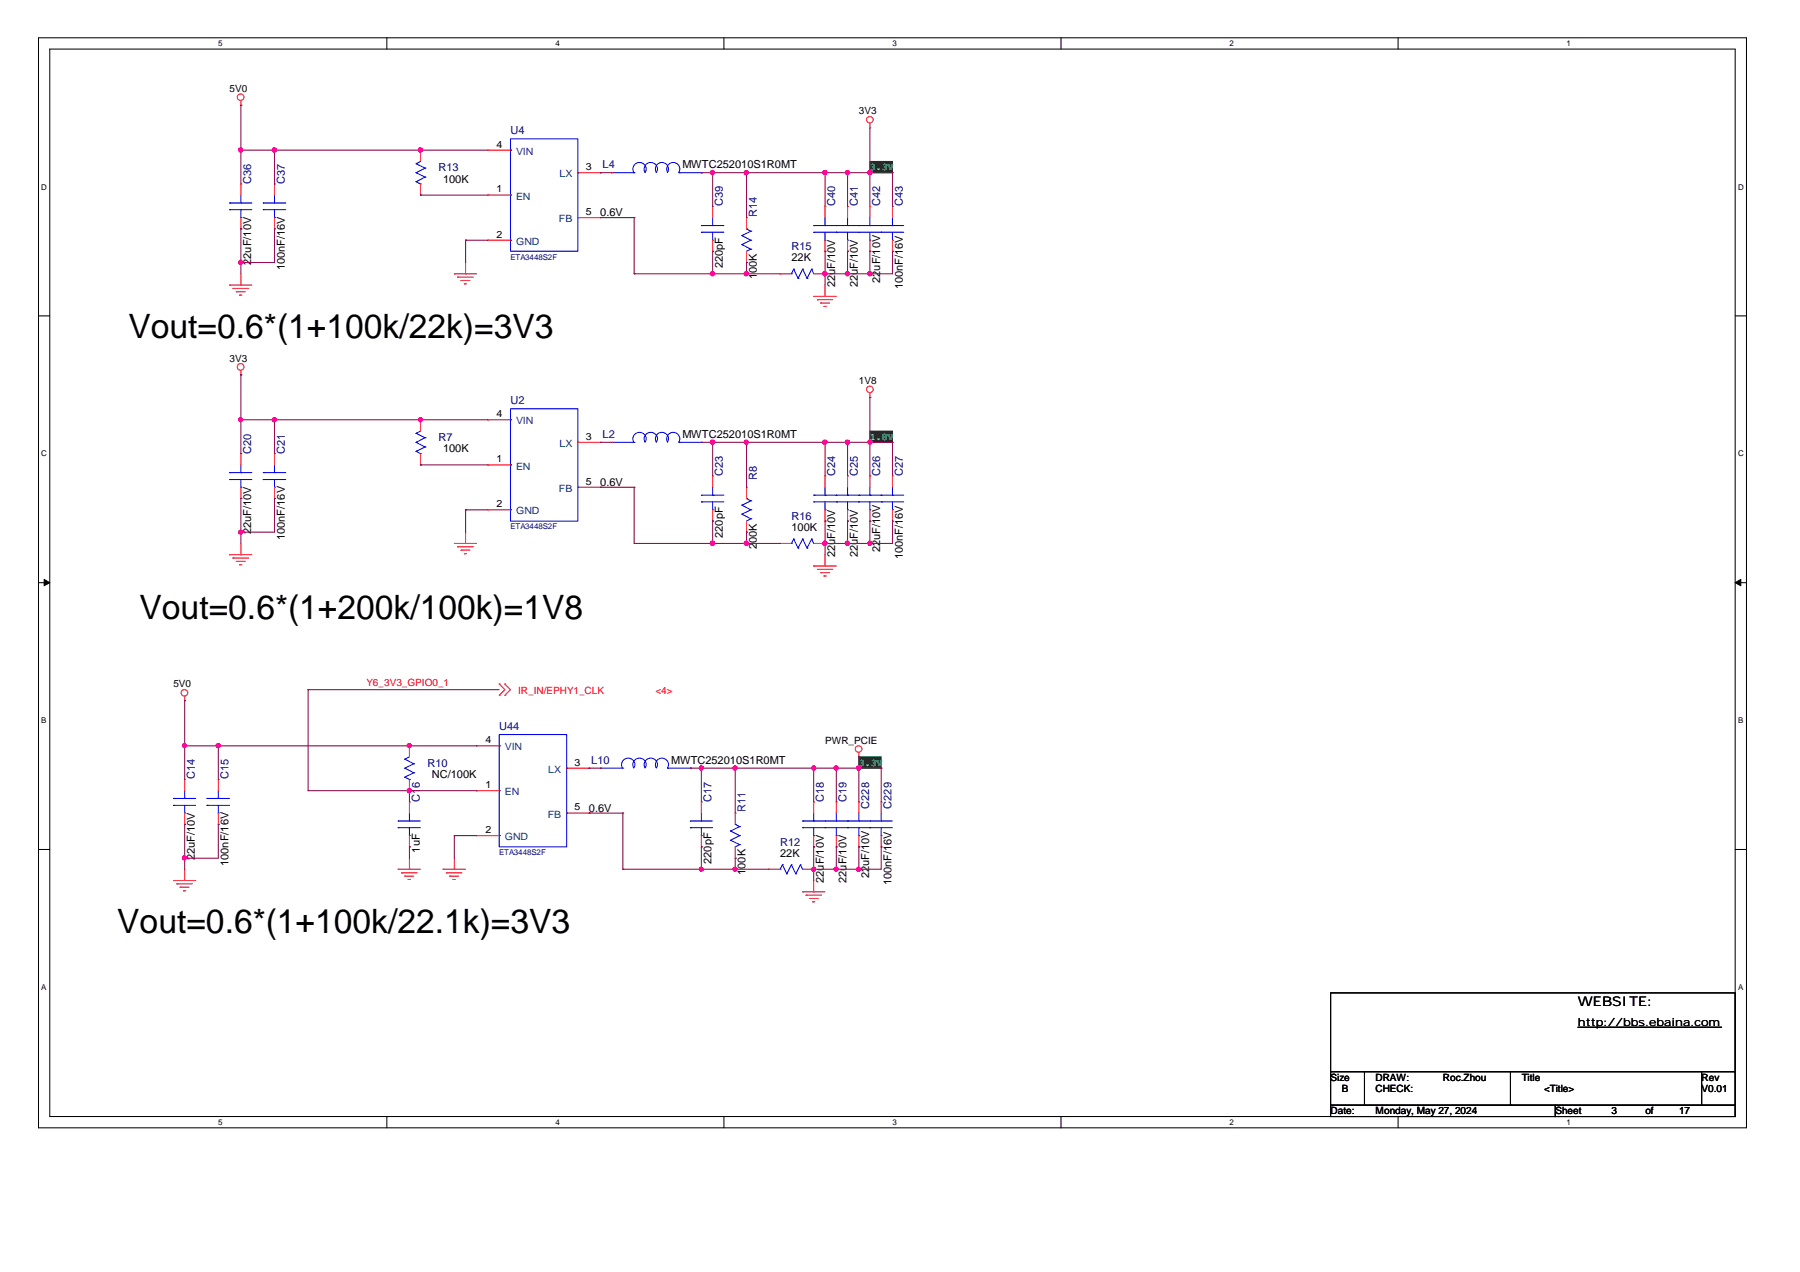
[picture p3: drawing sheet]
<svg xmlns="http://www.w3.org/2000/svg" width="297mm" height="210mm" viewBox="0 0 297 210" stroke-linecap="round" stroke-linejoin="round" font-family="sans-serif">
<path d="M6.3 6.2h281.9v179.9h-281.9zM8.2 8.1h278.1v176.1h-278.1z" fill="none" stroke="#000" stroke-width=".17"/>
<g fill="#fff">
<path d="M36 6.4h.7v1.5h-.7z"/>
<path d="M36 184.5h.7v1.4h-.7z"/>
</g>
<path d="M63.8 6.2v1.9M63.8 184.2v1.9" fill="none" stroke="#000" stroke-width=".17"/>
<g fill="#fff">
<path d="M91.7 6.4h.7v1.5h-.7z"/>
<path d="M91.7 184.5h.7v1.4h-.7z"/>
</g>
<path d="M119.5 6.2v1.9M119.5 184.2v1.9" fill="none" stroke="#000" stroke-width=".17"/>
<g fill="#fff">
<path d="M147.3 6.4h.7v1.5h-.7z"/>
<path d="M147.3 184.5h.7v1.4h-.7z"/>
</g>
<path d="M175.1 6.2v1.9M175.1 184.2v1.9" fill="none" stroke="#000" stroke-width=".17"/>
<g fill="#fff">
<path d="M202.9 6.4h.7v1.5h-.7z"/>
<path d="M202.9 184.5h.7v1.4h-.7z"/>
</g>
<path d="M230.7 6.2v1.9M230.7 184.2v1.9" fill="none" stroke="#000" stroke-width=".17"/>
<g fill="#fff">
<path d="M258.5 6.4h.7v1.5h-.7z"/>
<path d="M258.5 184.5h.7v1.4h-.7z"/>
<path d="M6.8 30.1h.9v1.5h-.9z"/>
<path d="M286.8 30.1h.9v1.5h-.9z"/>
<path d="M6.8 74.1h.9v1.5h-.9z"/>
<path d="M286.8 74.1h.9v1.5h-.9z"/>
</g>
<path d="M6.3 52.1h1.9M286.3 52.1h1.9" fill="none" stroke="#000" stroke-width=".17"/>
<g fill="#fff">
<path d="M6.8 118.2h.9v1.4h-.9z"/>
<path d="M286.8 118.2h.9v1.4h-.9z"/>
</g>
<path d="M6.3 96.2h1.9M286.3 96.2h1.9" fill="none" stroke="#000" stroke-width=".17"/>
<path d="M7.3 95.6l.9 .6-.9 .5zM286.3 96.2l1-.6v1.1z" fill="#000" stroke="#000" stroke-width=".17"/>
<g fill="#fff">
<path d="M6.8 162.2h.8v1.5h-.8z"/>
<path d="M286.8 162.2h.8v1.5h-.8z"/>
</g>
<path d="M6.3 140.2h1.9M286.3 140.2h1.9M219.6 163.8h66.7v13h-66.7zM219.6 176.8h5.6v5.6h-5.6zM225.2 176.8h55.6v5.6h-55.6zM249.3 176.8v5.6M280.8 176.8h5.5v5.6h-5.5zM219.6 182.4h37.1v1.8h-37.1zM249.3 182.4h.1M256.7 182.4h29.6v1.8h-29.6z" fill="none" stroke="#000" stroke-width=".17"/>
<g fill="#008000" stroke="#008000" stroke-width=".17">
<path d="M141.7 124.9h3.7v1.9h-3.7z" fill-rule="evenodd"/>
<path d="M143.6 26.6h3.7v1.9h-3.7z" fill-rule="evenodd"/>
<path d="M143.6 71.1h3.7v1.9h-3.7z" fill-rule="evenodd"/>
</g>
<g fill="none" stroke="#f00" stroke-width=".17">
<path d="M39.8 17.4h.1M39.8 16.6v.8M39.8 30.4h.1M39.8 37.8h.1M39.8 30.4v1.8M39.8 35.9v1.9M45.3 30.4h.1M45.3 37.8h.1M45.3 30.4v1.8M45.3 35.9v1.9M69.4 32.2h.1M69.4 24.8h.1"/>
<path d="M69.4 24.8v1.8M69.4 30.4v1.8M80.5 32.2h.1M80.5 39.6h.1M80.5 24.8h.1M80.5 32.2h3.7M80.5 39.6h3.7M80.5 24.8h3.7M95.4 28.5h3.7M95.4 35.9h3.7M99.1 28.5h.1M99.1 35.9h.1"/>
<path d="M100.9 28.5h.1M115.7 28.5h.1M117.6 34.1h.1M117.6 34.1v1.8M117.6 39.6v1.9M123.2 35.9h.1M123.2 35.9v1.9M136.1 34.1h.1M136.1 34.1v1.8M136.1 39.6v1.9M139.9 34.1h.1M139.9 34.1v1.8"/>
<path d="M139.9 39.6v1.9M143.6 21.1h.1M143.6 34.1h.1M143.6 20.3v.8M143.6 34.1v1.8M143.6 39.6v1.9M147.3 34.1h.1M147.3 34.1v1.8M147.3 39.6v1.9M37.9 47h.1M37.9 47h3.7M38.4 47.6h.1"/>
<path d="M38.4 47.6h2.6M39 48.1h.1M39 48.1h1.5M39.5 48.7h.1M39.5 48.7h.4M39.8 47h.1M39.8 45.2v1.8M75 45.2h.1M75 45.2h3.7M75.5 45.7h.1M75.5 45.7h2.6M76.1 46.3h.1"/>
<path d="M76.1 46.3h1.5M76.6 46.8h.1M76.6 46.8h.4M76.8 45.2h.1M76.8 43.3v1.9M117.6 41.5h.1M123.2 43.3h.1M123.2 41.5v1.8M128.7 45.2h.1M128.7 45.2h1.9M134.3 48.9h.1M134.3 45.2h1.8"/>
<path d="M134.3 48.9h3.7M134.9 49.5h.1M134.9 49.5h2.6M135.4 50h.1M135.4 50h1.5M136 50.6h.1M136 50.6h.4M136.1 48.9h.1M136.1 45.2h.1M136.1 41.5h.1M136.1 47v1.9M139.9 41.5h.1"/>
<path d="M143.6 41.5h.1M147.3 41.5h.1M39.8 61.9h.1M39.8 74.9h.1M39.8 61.1v.8M39.8 74.9v1.8M45.3 74.9h.1M45.3 74.9v1.8M69.4 76.7h.1M69.4 69.3h.1M69.4 69.3v1.8M69.4 74.9v1.8"/>
<path d="M80.5 76.7h.1M80.5 69.3h.1M80.5 76.7h3.7M80.5 69.3h3.7M95.4 73h3.7M99.1 73h.1M100.9 73h.1M115.7 73h.1M117.6 78.5h.1M117.6 78.5v1.9M136.1 78.5h.1M136.1 78.5v1.9"/>
<path d="M139.9 78.5h.1M139.9 78.5v1.9M143.6 65.6h.1M143.6 78.5h.1M143.6 64.8v.8M143.6 78.5v1.9M147.3 78.5h.1M147.3 78.5v1.9M37.9 91.5h.1M37.9 91.5h3.7M38.4 92.1h.1M38.4 92.1h2.6"/>
<path d="M39 92.6h.1M39 92.6h1.5M39.5 93.2h.1M39.5 93.2h.4M39.8 91.5h.1M39.8 82.3h.1M39.8 80.4v1.9M39.8 89.7v1.8M45.3 82.3h.1M45.3 80.4v1.9M75 89.7h.1M75 89.7h3.7"/>
<path d="M75.5 90.2h.1M75.5 90.2h2.6M76.1 90.8h.1M76.1 90.8h1.5M76.6 91.4h.1M76.6 91.4h.4M76.8 89.7h.1M76.8 87.8v1.9M80.5 84.1h.1M80.5 84.1h3.7M95.4 80.4h3.7M99.1 80.4h.1"/>
<path d="M117.6 86h.1M117.6 84.1v1.9M123.2 80.4h.1M123.2 87.8h.1M123.2 80.4v1.9M123.2 86v1.8M128.7 89.7h.1M128.7 89.7h1.9M134.3 93.4h.1M134.3 89.7h1.8M134.3 93.4h3.7M134.9 94h.1"/>
<path d="M134.9 94h2.6M135.4 94.5h.1M135.4 94.5h1.5M136 95.1h.1M136 95.1h.4M136.1 93.4h.1M136.1 86h.1M136.1 89.7h.1M136.1 84.1v1.9M136.1 91.5v1.9M139.9 86h.1M139.9 84.1v1.9"/>
<path d="M143.6 86h.1M143.6 84.1v1.9M147.3 86h.1M147.3 84.1v1.9M30.5 115.6h.1M30.5 114.9v.7M82.4 112.9h.1M82.4 114.7h.1M82.4 112.9l.9 .9-.9 .9M83.3 112.9h.1M83.3 114.7h.1M83.3 112.9l.9 .9-.9 .9"/>
<path d="M30.5 128.6h.1M30.5 136h.1M30.5 128.6v1.9M30.5 134.2v1.8M36 128.6h.1M36 136h.1M36 128.6v1.9M36 134.2v1.8M67.6 132.3h.1M67.6 139.8h.1M67.6 130.5h.1M67.6 123.1h.1"/>
<path d="M67.6 123.1v1.8M67.6 128.6v1.9M67.6 132.3v1.9M67.6 137.9v1.9M78.7 130.5h.1M78.7 137.9h.1M78.7 123.1h.1M78.7 130.5h3.7M78.7 137.9h3.7M78.7 123.1h3.7M93.5 126.8h3.7M93.5 134.2h3.7"/>
<path d="M97.2 126.8h.1M97.2 134.2h.1M99.1 126.8h.1M113.9 126.8h.1M115.7 132.3h.1M115.7 139.8h.1M115.7 132.3v1.9M115.7 137.9v1.9M121.3 134.2h.1M121.3 134.2v1.8M121.3 139.8v1.8M134.3 132.3h.1"/>
<path d="M134.3 139.8h.1M134.3 132.3v1.9M134.3 137.9v1.9M138 132.3h.1M138 139.8h.1M138 132.3v1.9M138 137.9v1.9M141.7 124.9h.1M141.7 132.3h.1M141.7 139.8h.1M141.7 124.2v.7M141.7 132.3v1.9"/>
<path d="M141.7 137.9v1.9M145.4 132.3h.1M145.4 139.8h.1M145.4 132.3v1.9M145.4 137.9v1.9M28.6 145.3h.1M28.6 145.3h3.7M29.2 145.9h.1M29.2 145.9h2.5M29.7 146.4h.1M29.7 146.4h1.5M30.3 147h.1"/>
<path d="M30.3 147h.3M30.5 145.3h.1M30.5 143.4v1.9M65.7 143.4h.1M65.7 143.4h3.7M66.3 144h.1M66.3 144h2.5M66.8 144.6h.1M66.8 144.6h1.5M67.4 145.1h.1M67.4 145.1h.3M67.6 143.4h.1"/>
<path d="M67.6 141.6v1.8M73.1 143.4h.1M73.1 143.4h3.7M73.7 144h.1M73.7 144h2.5M74.2 144.6h.1M74.2 144.6h1.5M74.8 145.1h.1M74.8 145.1h.3M75 143.4h.1M75 141.6v1.8M121.3 141.6h.1"/>
<path d="M126.9 143.4h.1M126.9 143.4h1.8M132.5 147.2h.1M132.5 143.4h1.8M132.5 147.2h3.6M133 147.7h.1M133 147.7h2.6M133.6 148.3h.1M133.6 148.3h1.4M134.1 148.8h.1M134.1 148.8h.4M134.3 147.2h.1"/>
<path d="M134.3 143.4h.1M134.3 145.3v1.9"/>
<circle cx="39.7" cy="16" r=".55"/>
<circle cx="143.6" cy="19.8" r=".55"/>
<circle cx="39.7" cy="60.5" r=".56"/>
<circle cx="143.6" cy="64.2" r=".55"/>
<circle cx="30.4" cy="114.3" r=".55"/>
<circle cx="141.7" cy="123.6" r=".55"/>
</g>
<path d="M260.4 169.5h23.7" fill="none" stroke="#000" stroke-width=".18"/>
<g fill="none" stroke="#00f" stroke-width=".17">
<path d="M37.9 33.5h.1M37.9 34.6h.1M37.9 33.5h3.7M37.9 34.6h3.7M39.8 33.5h.1M39.8 35.9h.1M39.8 32.2v1.3M39.8 34.6v1.3M43.4 33.5h.1M43.4 34.6h.1M43.4 33.5h3.8M43.4 34.6h3.8"/>
<path d="M45.3 33.5h.1M45.3 35.9h.1M45.3 32.2v1.3M45.3 34.6v1.3M68.7 27h.1M68.7 30h.1M68.7 28.5h.1M68.7 27l1.4 .7M68.7 28.5l1.4 .7M68.7 30l.7 .4M69.4 30.4h.1M69.4 26.6l-.7 .4"/>
<path d="M70.1 27.7h.1M70.1 29.2h.1M70.1 29.2l-1.4 .8M70.1 27.7l-1.4 .8M84.2 22.9h11.2v18.6h-11.2zM84.2 32.2h.1M84.2 39.6h.1M84.2 24.8h.1M95.4 28.5h.1M95.4 35.9h.1M100.9 28.5h3.7M104.6 28.5a1.09 1.09 0 0 1 .9-1.7 1.09 1.09 0 0 1 1 1.7"/>
<path d="M104.6 28.5h.1M106.4 28.5a1.1 1.1 0 0 1 1-1.7 1.1 1.1 0 0 1 .9 1.7M108.3 28.5a1.09 1.09 0 0 1 .9-1.7 1.09 1.09 0 0 1 1 1.7 1.09 1.09 0 0 1 .9-1.7 1.09 1.09 0 0 1 .9 1.7M112.1 28.5h.1M112.1 28.5h3.6M115.7 37.2h.1M115.7 38.3h.1M115.7 37.2h3.8M115.7 38.3h3.8M117.6 37.2h.1M117.6 39.6h.1M117.6 35.9v1.3"/>
<path d="M117.6 38.3v1.3M122.4 38.9h.1M122.4 38.9l1.5 .7M123.2 37.8h.1M123.2 37.8l.7 .4M123.9 38.2h.1M123.9 39.6h.1M123.9 38.2l-1.5 .7M123.9 39.6l-1.5 .8M134.3 37.2h.1M134.3 38.3h.1M134.3 37.2h14.8"/>
<path d="M134.3 38.3h14.8M136.1 37.2h.1M136.1 39.6h.1M136.1 35.9v1.3M136.1 38.3v1.3M138 37.2h.1M138 38.3h.1M139.9 37.2h.1M139.9 39.6h.1M139.9 35.9v1.3M139.9 38.3v1.3M141.7 37.2h.1"/>
<path d="M141.7 38.3h.1M143.6 37.2h.1M143.6 39.6h.1M143.6 35.9v1.3M143.6 38.3v1.3M145.4 37.2h.1M145.4 38.3h.1M147.3 37.2h.1M147.3 39.6h.1M147.3 35.9v1.3M147.3 38.3v1.3M122.4 40.4h.1"/>
<path d="M122.4 40.4l1.5 .7M123.9 41.1h.1M123.9 41.1l-.7 .4M130.6 45.2h.1M131 44.4h.1M131 44.4l-.4 .8M131 44.4l.7 1.5M131.7 45.9h.1M132.5 44.4h.1M132.5 44.4l-.8 1.5M132.5 44.4l.7 1.5M133.2 45.9h.1"/>
<path d="M133.9 44.4h.1M133.9 44.4l.4 .8M133.9 44.4l-.7 1.5M37.9 78h.1M37.9 79.1h.1M37.9 78h3.7M37.9 79.1h3.7M39.8 78h.1M39.8 76.7v1.3M39.8 79.1v1.3M43.4 78h.1M43.4 79.1h.1"/>
<path d="M43.4 78h3.8M43.4 79.1h3.8M45.3 78h.1M45.3 76.7v1.3M45.3 79.1v1.3M68.7 71.5h.1M68.7 74.5h.1M68.7 73h.1M68.7 71.5l1.4 .7M68.7 73l1.4 .8M68.7 74.5l.7 .4M69.4 74.9h.1"/>
<path d="M69.4 71.1l-.7 .4M70.1 72.2h.1M70.1 73.8h.1M70.1 73.8l-1.4 .7M70.1 72.2l-1.4 .8M84.2 67.5h11.2v18.5h-11.2zM84.2 76.7h.1M84.2 69.3h.1M95.4 73h.1M100.9 73h3.7M104.6 73a1.09 1.09 0 0 1 .9-1.7 1.09 1.09 0 0 1 1 1.7M104.6 73h.1"/>
<path d="M106.4 73a1.09 1.09 0 0 1 1-1.7 1.09 1.09 0 0 1 .9 1.7M108.3 73a1.07 1.07 0 0 1 .9-1.7 1.07 1.07 0 0 1 1 1.7 1.07 1.07 0 0 1 .9-1.7 1.07 1.07 0 0 1 .9 1.7M112.1 73h.1M112.1 73h3.6M39.8 80.4h.1M45.3 80.4h.1M84.2 84.1h.1M95.4 80.4h.1M115.7 81.7h.1M115.7 82.8h.1M115.7 81.7h3.8M115.7 82.8h3.8"/>
<path d="M117.6 81.7h.1M117.6 84.1h.1M117.6 80.4v1.3M117.6 82.8v1.3M122.4 84.9h.1M122.4 83.4h.1M122.4 84.9l1.5 .7M122.4 83.4l1.5 .7M123.2 82.3h.1M123.2 82.3l.7 .3M123.9 85.6h.1M123.9 82.6h.1"/>
<path d="M123.9 84.1h.1M123.9 85.6l-.7 .4M123.9 82.6l-1.5 .8M123.9 84.1l-1.5 .8M130.6 89.7h.1M131 89h.1M131 89l-.4 .7M131 89l.7 1.4M131.7 90.4h.1M132.5 89h.1M132.5 89l-.8 1.4M132.5 89l.7 1.4"/>
<path d="M133.2 90.4h.1M133.9 89h.1M133.9 89l.4 .7M133.9 89l-.7 1.4M134.3 81.7h.1M134.3 82.8h.1M134.3 81.7h14.8M134.3 82.8h14.8M136.1 81.7h.1M136.1 84.1h.1M136.1 80.4v1.3M136.1 82.8v1.3"/>
<path d="M138 81.7h.1M138 82.8h.1M139.9 81.7h.1M139.9 84.1h.1M139.9 80.4v1.3M139.9 82.8v1.3M141.7 81.7h.1M141.7 82.8h.1M143.6 81.7h.1M143.6 84.1h.1M143.6 80.4v1.3M143.6 82.8v1.3"/>
<path d="M145.4 81.7h.1M145.4 82.8h.1M147.3 81.7h.1M147.3 84.1h.1M147.3 80.4v1.3M147.3 82.8v1.3M28.6 131.8h.1M28.6 132.9h.1M28.6 131.8h3.7M28.6 132.9h3.7M30.5 131.8h.1M30.5 134.2h.1"/>
<path d="M30.5 130.5v1.3M30.5 132.9v1.3M34.2 131.8h.1M34.2 132.9h.1M34.2 131.8h3.7M34.2 132.9h3.7M36 131.8h.1M36 134.2h.1M36 130.5v1.3M36 132.9v1.3M65.7 135.5h.1M65.7 136.6h.1"/>
<path d="M65.7 135.5h3.7M65.7 136.6h3.7M66.8 125.3h.1M66.8 128.2h.1M66.8 126.8h.1M66.8 125.3l1.5 .7M66.8 126.8l1.5 .7M66.8 128.2l.8 .4M67.6 135.5h.1M67.6 137.9h.1M67.6 128.6h.1M67.6 134.2v1.3"/>
<path d="M67.6 136.6v1.3M67.6 124.9l-.8 .4M68.3 126h.1M68.3 127.5h.1M68.3 127.5l-1.5 .7M68.3 126l-1.5 .8M82.4 121.2h11.1v18.6h-11.1zM82.4 130.5h.1M82.4 137.9h.1M82.4 123.1h.1M93.5 126.8h.1M93.5 134.2h.1"/>
<path d="M99.1 126.8h3.7M102.7 126.7a1.09 1.09 0 0 1 1-1.6 1.09 1.09 0 0 1 .9 1.6M102.8 126.8h.1M104.6 126.7a1.09 1.09 0 0 1 .9-1.6 1.09 1.09 0 0 1 1 1.6M106.4 126.7a1.09 1.09 0 0 1 1-1.6 1.09 1.09 0 0 1 .9 1.6M108.3 126.7a1.07 1.07 0 0 1 .9-1.6 1.07 1.07 0 0 1 1 1.6M110.2 126.8h.1M110.2 126.8h3.7M113.9 135.5h.1M113.9 136.6h.1M113.9 135.5h3.7M113.9 136.6h3.7"/>
<path d="M115.7 135.5h.1M115.7 137.9h.1M115.7 134.2v1.3M115.7 136.6v1.3M120.6 138.7h.1M120.6 137.1h.1M120.6 138.7l1.4 .7M120.6 137.1l1.4 .8M121.3 136h.1M121.3 136l.7 .4M122 139.4h.1M122 136.4h.1"/>
<path d="M122 137.9h.1M122 139.4l-.7 .4M122 136.4l-1.4 .7M122 137.9l-1.4 .8M132.5 135.5h.1M132.5 136.6h.1M132.5 135.5h14.8M132.5 136.6h14.8M134.3 135.5h.1M134.3 137.9h.1M134.3 134.2v1.3M134.3 136.6v1.3"/>
<path d="M136.1 135.5h.1M136.1 136.6h.1M138 135.5h.1M138 137.9h.1M138 134.2v1.3M138 136.6v1.3M139.9 135.5h.1M139.9 136.6h.1M141.7 135.5h.1M141.7 137.9h.1M141.7 134.2v1.3M141.7 136.6v1.3"/>
<path d="M143.6 135.5h.1M143.6 136.6h.1M145.4 135.5h.1M145.4 137.9h.1M145.4 134.2v1.3M145.4 136.6v1.3M128.7 143.4h.1M129.1 142.7h.1M129.1 142.7l-.4 .7M129.1 142.7l.7 1.5M129.8 144.2h.1M130.6 142.7h.1"/>
<path d="M130.6 142.7l-.8 1.5M130.6 142.7l.7 1.5M131.3 144.2h.1M132.1 142.7h.1M132.1 142.7l.4 .7M132.1 142.7l-.8 1.5"/>
</g>
<g fill="none" stroke="#800040" stroke-width=".17">
<path d="M39.8 17.4h.1M39.8 17.4v13M39.8 24.8h.1M39.8 37.8h.1M39.8 37.8v7.4M39.8 24.8h40.7M45.3 24.8h.1M45.3 37.8h.1M45.3 24.8v5.6M45.3 37.8v5.5h-5.5M69.4 24.8h.1M69.4 32.2h.1"/>
<path d="M69.4 32.2h11.1M76.8 39.6h.1M76.8 39.6h3.7M76.8 39.6v3.7M99.1 28.5h.1M99.1 35.9h.1M99.1 28.5h1.8M99.1 35.9h5.5M104.6 35.9h.1M104.6 35.9v9.3M115.7 28.5h.1M115.7 28.5h31.6"/>
<path d="M117.6 28.5h.1M117.6 28.5v5.6M123.2 28.5h.1M123.2 28.5v7.4M136.1 28.5h.1M136.1 28.5v5.6M139.9 28.5h.1M139.9 28.5v5.6M143.6 28.5h.1M143.6 21.1v13M147.3 28.5h.1M147.3 28.5v5.6"/>
<path d="M39.8 43.3h.1M104.6 45.2h.1M104.6 45.2h24.1M117.6 41.5h.1M117.6 45.2h.1M117.6 41.5v3.7M123.2 43.3h.1M123.2 45.2h.1M123.2 43.3v1.9M136.1 41.5h.1M136.1 45.2h.1M136.1 41.5v5.5"/>
<path d="M139.9 41.5h.1M139.9 45.2h.1M139.9 41.5v3.7M143.6 41.5h.1M143.6 45.2h.1M143.6 41.5v3.7M147.3 41.5h.1M147.3 41.5v3.7h-11.2M39.8 61.9h.1M39.8 69.3h.1M39.8 61.9v13M39.8 69.3h40.7"/>
<path d="M45.3 69.3h.1M45.3 69.3v5.6M69.4 69.3h.1M69.4 76.7h.1M69.4 76.7h11.1M99.1 73h.1M99.1 73h1.8M115.7 73h.1M115.7 73h31.6M117.6 73h.1M117.6 73v5.5M123.2 73h.1"/>
<path d="M123.2 73v7.4M136.1 73h.1M136.1 73v5.5M139.9 73h.1M139.9 73v5.5M143.6 65.6h.1M143.6 73h.1M143.6 65.6v12.9M147.3 73h.1M147.3 73v5.5M39.8 82.3h.1M39.8 87.8h.1"/>
<path d="M39.8 82.3v7.4M45.3 82.3h.1M45.3 82.3v5.5h-5.5M76.8 84.1h.1M76.8 84.1v3.7M76.8 84.1h3.7M99.1 80.4h.1M99.1 80.4h5.5M104.6 80.4h.1M104.6 89.7h.1M104.6 80.4v9.3M104.6 89.7h24.1"/>
<path d="M117.6 86h.1M117.6 89.7h.1M117.6 86v3.7M123.2 87.8h.1M123.2 89.7h.1M123.2 87.8v1.9M136.1 86h.1M136.1 89.7h.1M136.1 86v5.5M139.9 86h.1M139.9 89.7h.1M139.9 86v3.7"/>
<path d="M143.6 86h.1M143.6 89.7h.1M143.6 86v3.7M147.3 86h.1M147.3 86v3.7h-11.2M30.5 115.6h.1M30.5 115.6v13M50.8 113.8h.1M50.8 113.8v16.7h27.9M50.8 113.8h31.6M30.5 123.1h.1M30.5 136h.1"/>
<path d="M30.5 136v7.4M30.5 123.1h48.2M36 123.1h.1M36 136h.1M36 123.1v5.5M36 136v5.6h-5.5M67.6 123.1h.1M67.6 130.5h.1M67.6 139.8h.1M67.6 130.5v1.8M67.6 139.8v1.8M75 137.9h.1"/>
<path d="M75 137.9v3.7M75 137.9h3.7M97.2 126.8h.1M97.2 134.2h.1M97.2 126.8h1.9M97.2 134.2h5.6M102.8 134.2h.1M102.8 134.2v9.2M113.9 126.8h.1M113.9 126.8h31.5M115.7 126.8h.1M115.7 139.8h.1"/>
<path d="M115.7 126.8v5.5M115.7 139.8v3.6M121.3 126.8h.1M121.3 126.8v7.4M134.3 126.8h.1M134.3 139.8h.1M134.3 126.8v5.5M134.3 139.8v5.5M138 126.8h.1M138 139.8h.1M138 126.8v5.5M138 139.8v3.6"/>
<path d="M141.7 124.9h.1M141.7 126.8h.1M141.7 139.8h.1M141.7 124.9v7.4M141.7 139.8v3.6M145.4 126.8h.1M145.4 139.8h.1M145.4 126.8v5.5M145.4 139.8v3.6h-11.1M30.5 141.6h.1M102.8 143.4h.1M102.8 143.4h24.1"/>
<path d="M115.7 143.4h.1M121.3 141.6h.1M121.3 143.4h.1M121.3 141.6v1.8M134.3 143.4h.1M138 143.4h.1M141.7 143.4h.1"/>
</g>
<g fill="#f0f" stroke="#f0f" stroke-width=".17">
<circle cx="30.4" cy="123" r=".34"/>
<circle cx="36" cy="123" r=".36"/>
<circle cx="67.5" cy="123" r=".34"/>
<circle cx="115.7" cy="126.7" r=".35"/>
<circle cx="134.3" cy="126.7" r=".35"/>
<circle cx="121.3" cy="126.7" r=".37"/>
<circle cx="138" cy="126.7" r=".37"/>
<circle cx="141.7" cy="126.7" r=".35"/>
<circle cx="67.5" cy="130.5" r=".35"/>
<circle cx="115.7" cy="143.4" r=".34"/>
<circle cx="134.3" cy="143.4" r=".34"/>
<circle cx="138" cy="143.4" r=".36"/>
<circle cx="141.7" cy="143.4" r=".34"/>
<circle cx="30.4" cy="141.6" r=".34"/>
<circle cx="121.3" cy="143.4" r=".36"/>
<circle cx="45.3" cy="24.8" r=".37"/>
<circle cx="39.7" cy="24.8" r=".35"/>
<circle cx="69.4" cy="24.8" r=".35"/>
<circle cx="117.6" cy="28.5" r=".37"/>
<circle cx="123.1" cy="28.5" r=".35"/>
<circle cx="136.1" cy="28.5" r=".37"/>
<circle cx="139.8" cy="28.5" r=".37"/>
<circle cx="143.5" cy="28.5" r=".35"/>
<circle cx="143.5" cy="45.2" r=".35"/>
<circle cx="39.7" cy="43.3" r=".35"/>
<circle cx="123.1" cy="45.2" r=".35"/>
<circle cx="117.6" cy="45.2" r=".37"/>
<circle cx="136.1" cy="45.2" r=".37"/>
<circle cx="139.8" cy="45.2" r=".37"/>
<circle cx="45.3" cy="69.3" r=".36"/>
<circle cx="39.7" cy="69.3" r=".34"/>
<circle cx="69.4" cy="69.3" r=".34"/>
<circle cx="117.6" cy="73" r=".37"/>
<circle cx="123.1" cy="73" r=".35"/>
<circle cx="136.1" cy="73" r=".37"/>
<circle cx="139.8" cy="73" r=".37"/>
<circle cx="143.5" cy="73" r=".35"/>
<circle cx="143.5" cy="89.6" r=".35"/>
<circle cx="39.7" cy="87.8" r=".34"/>
<circle cx="117.6" cy="89.6" r=".37"/>
<circle cx="123.1" cy="89.6" r=".35"/>
<circle cx="136.1" cy="89.6" r=".37"/>
<circle cx="139.8" cy="89.6" r=".37"/>
</g>
<g font-size="5.5">
<text x="21.2" y="55.7">Vout=0.6*(1+100k/22k)=3V3</text>
<text x="23" y="102.1">Vout=0.6*(1+200k/100k)=1V8</text>
<text x="19.3" y="154">Vout=0.6*(1+100k/22.1k)=3V3</text>
</g>
<text font-size="2.2" x="260.4" y="166">WEBSITE:</text>
<g font-size="1.8" fill="#000080">
<text x="84.2" y="22.2">U4</text>
<text x="72.3" y="28.3">R13</text>
<text x="99.4" y="27.7">L4</text>
<text x="41.4" y="30.4" transform="rotate(-90 41.4 30.4)">C36</text>
<text x="47" y="30.4" transform="rotate(-90 47 30.4)">C37</text>
<text x="119.3" y="34.1" transform="rotate(-90 119.3 34.1)">C39</text>
<text x="124.9" y="35.7" transform="rotate(-90 124.9 35.7)">R14</text>
<text x="137.8" y="34.1" transform="rotate(-90 137.8 34.1)">C40</text>
<text x="141.6" y="34.1" transform="rotate(-90 141.6 34.1)">C41</text>
<text x="145.2" y="34.1" transform="rotate(-90 145.2 34.1)">C42</text>
<text x="149" y="34.1" transform="rotate(-90 149 34.1)">C43</text>
<text x="130.6" y="41.3">R15</text>
<text x="84.2" y="66.7">U2</text>
<text x="41.4" y="74.9" transform="rotate(-90 41.4 74.9)">C20</text>
<text x="47" y="74.9" transform="rotate(-90 47 74.9)">C21</text>
<text x="72.3" y="72.8">R7</text>
<text x="99.4" y="72.2">L2</text>
<text x="119.3" y="78.5" transform="rotate(-90 119.3 78.5)">C23</text>
<text x="124.9" y="79.1" transform="rotate(-90 124.9 79.1)">R8</text>
<text x="137.8" y="78.5" transform="rotate(-90 137.8 78.5)">C24</text>
<text x="141.6" y="78.5" transform="rotate(-90 141.6 78.5)">C25</text>
<text x="145.2" y="78.5" transform="rotate(-90 145.2 78.5)">C26</text>
<text x="149" y="78.5" transform="rotate(-90 149 78.5)">C27</text>
<text x="130.6" y="85.8">R16</text>
<text x="82.4" y="120.5">U44</text>
<text x="97.6" y="126">L10</text>
<text x="32.2" y="128.6" transform="rotate(-90 32.2 128.6)">C14</text>
<text x="37.7" y="128.6" transform="rotate(-90 37.7 128.6)">C15</text>
<text x="70.5" y="126.5">R10</text>
<text x="69.3" y="132.3" transform="rotate(-90 69.3 132.3)">C16</text>
<text x="117.4" y="132.3" transform="rotate(-90 117.4 132.3)">C17</text>
<text x="123" y="134" transform="rotate(-90 123 134)">R11</text>
<text x="136" y="132.3" transform="rotate(-90 136 132.3)">C18</text>
<text x="139.7" y="132.3" transform="rotate(-90 139.7 132.3)">C19</text>
<text x="143.4" y="133.4" transform="rotate(-90 143.4 133.4)">C228</text>
<text x="147.1" y="133.4" transform="rotate(-90 147.1 133.4)">C229</text>
<text x="128.7" y="139.5">R12</text>
</g>
<g font-size="1.8">
<text x="112.6" y="27.7">MWTC252010S1R0MT</text>
<text x="73.1" y="30.2">100K</text>
<text x="99.1" y="35.7">0.6V</text>
<text x="41.4" y="43.7" transform="rotate(-90 41.4 43.7)">22uF/10V</text>
<text x="47" y="44.6" transform="rotate(-90 47 44.6)">100nF/16V</text>
<text x="119.3" y="44.3" transform="rotate(-90 119.3 44.3)">220pF</text>
<text x="124.9" y="46.1" transform="rotate(-90 124.9 46.1)">100K</text>
<text x="130.6" y="43.1">22K</text>
<text x="137.8" y="47.4" transform="rotate(-90 137.8 47.4)">22uF/10V</text>
<text x="141.6" y="47.4" transform="rotate(-90 141.6 47.4)">22uF/10V</text>
<text x="145.2" y="46.7" transform="rotate(-90 145.2 46.7)">22uF/10V</text>
<text x="149" y="47.8" transform="rotate(-90 149 47.8)">100nF/16V</text>
<text x="73.1" y="74.6">100K</text>
<text x="112.6" y="72.2">MWTC252010S1R0MT</text>
<text x="99.1" y="80.2">0.6V</text>
<text x="41.4" y="88.2" transform="rotate(-90 41.4 88.2)">22uF/10V</text>
<text x="47" y="89.1" transform="rotate(-90 47 89.1)">100nF/16V</text>
<text x="119.3" y="88.7" transform="rotate(-90 119.3 88.7)">220pF</text>
<text x="130.6" y="87.6">100K</text>
<text x="124.9" y="90.6" transform="rotate(-90 124.9 90.6)">200K</text>
<text x="137.8" y="91.9" transform="rotate(-90 137.8 91.9)">22uF/10V</text>
<text x="141.6" y="91.9" transform="rotate(-90 141.6 91.9)">22uF/10V</text>
<text x="145.2" y="91.2" transform="rotate(-90 145.2 91.2)">22uF/10V</text>
<text x="149" y="92.3" transform="rotate(-90 149 92.3)">100nF/16V</text>
<text x="110.7" y="126">MWTC252010S1R0MT</text>
<text x="71.2" y="128.4">NC/100K</text>
<text x="97.2" y="134">0.6V</text>
<text x="32.2" y="142" transform="rotate(-90 32.2 142)">22uF/10V</text>
<text x="37.7" y="142.9" transform="rotate(-90 37.7 142.9)">100nF/16V</text>
<text x="69.3" y="140.7" transform="rotate(-90 69.3 140.7)">1uF</text>
<text x="117.4" y="142.6" transform="rotate(-90 117.4 142.6)">220pF</text>
<text x="128.7" y="141.4">22K</text>
<text x="123" y="144.4" transform="rotate(-90 123 144.4)">100K</text>
<text x="136" y="145.7" transform="rotate(-90 136 145.7)">22uF/10V</text>
<text x="139.7" y="145.7" transform="rotate(-90 139.7 145.7)">22uF/10V</text>
<text x="143.4" y="144.9" transform="rotate(-90 143.4 144.9)">22uF/10V</text>
<text x="147.1" y="146.1" transform="rotate(-90 147.1 146.1)">100nF/16V</text>
<text x="260.4" y="169.4">http://bbs.ebaina.com</text>
</g>
<g font-size="1.7">
<text x="37.9" y="15.1">5V0</text>
<text x="141.7" y="18.9">3V3</text>
<text x="82" y="24.4">4</text>
<text x="96.7" y="28.1">3</text>
<text x="82" y="31.8">1</text>
<text x="96.7" y="35.5">5</text>
<text x="82" y="39.2">2</text>
<text x="37.9" y="59.7">3V3</text>
<text x="141.7" y="63.3">1V8</text>
<text x="82" y="68.8">4</text>
<text x="82" y="76.3">1</text>
<text x="96.7" y="72.6">3</text>
<text x="82" y="83.7">2</text>
<text x="96.7" y="80">5</text>
<text x="28.6" y="113.4">5V0</text>
<text x="80.1" y="122.7">4</text>
<text x="136.1" y="122.7">PWR_PCIE</text>
<text x="80.1" y="130.1">1</text>
<text x="94.8" y="126.3">3</text>
<text x="80.1" y="137.5">2</text>
<text x="94.8" y="133.7">5</text>
<text x="219.6" y="178.3">Size</text>
<text x="227" y="178.3">DRAW:</text>
<text x="238.1" y="178.3">Roc.Zhou</text>
<text x="251.1" y="178.3">Title</text>
<text x="280.8" y="178.3">Rev</text>
<text x="219.6" y="183.9">Date:</text>
<text x="221.4" y="180.2">B</text>
<text x="227" y="180.2">CHECK:</text>
<text x="227" y="183.9">Monday, May 27, 2024</text>
<text x="254.8" y="180.2">&lt;Title&gt;</text>
<text x="256.7" y="183.9">Sheet</text>
<text x="265.9" y="183.9">3</text>
<text x="271.5" y="183.9">of</text>
<text x="277.1" y="183.9">17</text>
<text x="280.8" y="180.2">V0.01</text>
</g>
<g font-size="1.7" fill="#004080">
<text x="85.2" y="25.5">VIN</text>
<text x="92.3" y="29.3">LX</text>
<text x="85.2" y="32.9">EN</text>
<text x="85.2" y="40.4">GND</text>
<text x="92.2" y="36.7">FB</text>
<text x="85.2" y="70">VIN</text>
<text x="85.2" y="77.5">EN</text>
<text x="92.3" y="73.8">LX</text>
<text x="92.2" y="81.2">FB</text>
<text x="85.2" y="84.9">GND</text>
<text x="83.3" y="123.8">VIN</text>
<text x="83.3" y="131.2">EN</text>
<text x="90.5" y="127.5">LX</text>
<text x="90.4" y="134.9">FB</text>
<text x="83.3" y="138.7">GND</text>
</g>
<g font-size="1.7" fill="#0ff">
<text x="143.6" y="28.1">3.3V</text>
<text x="143.6" y="72.6">1.8V</text>
<text x="141.7" y="126.3">3.3V</text>
</g>
<g font-size="1.7" fill="#f00">
<text x="60.5" y="113.2">Y6_3V3_GPIO0_1</text>
<text x="85.5" y="114.5">IR_IN/EPHY1_CLK</text>
<text x="108.2" y="114.5">&lt;4&gt;</text>
</g>
<g font-size="1.3">
<text x="36" y="7.6">5</text>
<text x="91.7" y="7.6">4</text>
<text x="147.3" y="7.6">3</text>
<text x="202.9" y="7.6">2</text>
<text x="258.5" y="7.6">1</text>
<text x="6.8" y="31.3">D</text>
<text x="286.8" y="31.3">D</text>
<text x="6.8" y="75.3">C</text>
<text x="286.8" y="75.3">C</text>
<text x="6.8" y="119.4">B</text>
<text x="286.8" y="119.4">B</text>
<text x="6.8" y="163.4">A</text>
<text x="286.8" y="163.4">A</text>
<text x="36" y="185.6">5</text>
<text x="91.7" y="185.6">4</text>
<text x="147.3" y="185.6">3</text>
<text x="202.9" y="185.6">2</text>
<text x="258.5" y="185.6">1</text>
</g>
<g font-size="1.3" fill="#000080">
<text x="84.2" y="42.9">ETA3448S2F</text>
<text x="84.2" y="87.3">ETA3448S2F</text>
<text x="82.4" y="141.1">ETA3448S2F</text>
</g>
<text font-size=".5" fill="#fff" x="65.7" y="131.8">&lt;PINOFF&gt;</text>
</svg>
